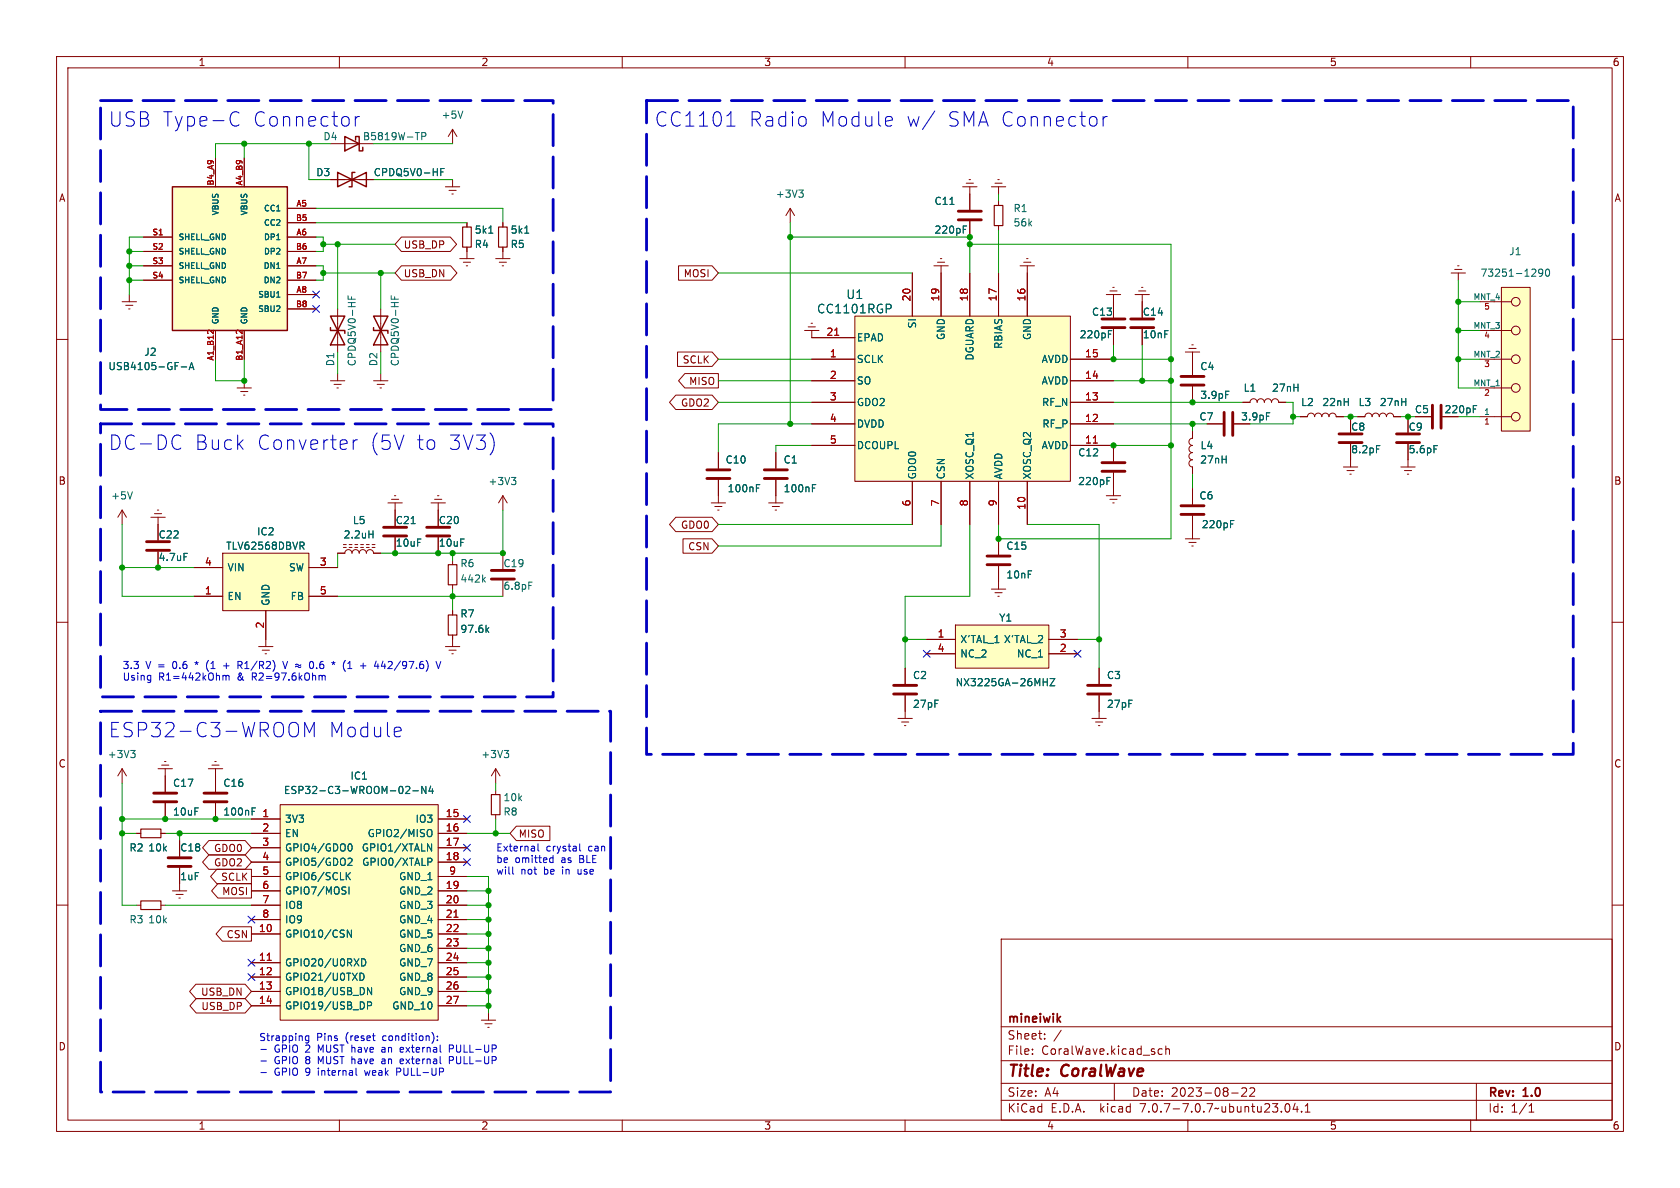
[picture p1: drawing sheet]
<svg xmlns="http://www.w3.org/2000/svg" width="297mm" height="210mm" viewBox="0 0 297 210" stroke-linecap="round" stroke-linejoin="round" font-family="sans-serif">
<g fill="none" stroke="#840000" stroke-width=".18">
<path d="M10 10h277v190h-277zM12 12h273v186h-273zM60 10v2M110 10v2M160 10v2M210 10v2M260 10v2M38.1 27.9v5.1M43.2 27.9v5.1M50.8 36.8h5.1M50.8 39.4h5.1M58.4 25.4h7.6"/>
<path d="M58.4 31.8h7.6M82.5 39.4v.7M139.7 36.8l-.8 1.3M139.7 36.8v2.6M139.7 36.8l.8 1.3M170.2 33h2.5M170.8 32.4h1.3M171.3 31.8h.3M171.4 33v4.1M171.4 39.1v2.8M175.3 33h2.5M175.9 32.4h1.3"/>
<path d="M176.4 31.8h.3M176.5 33v1.3M10 60h2M25.4 41.9h5.1M25.4 47h5.1M25.4 44.5h5.1M25.4 49.5h5.1M38.1 58.4v5.1M43.2 58.4v5.1M50.8 41.9h5.1M50.8 47h5.1M50.8 52.1h5.1"/>
<path d="M50.8 44.5h5.1M50.8 49.5h5.1M50.8 54.6h5.1M81.3 45.7h2.5M81.9 46.4h1.3M82.4 47h.3M82.5 43.7v2M142.2 58.4h2.6M142.9 57.8h1.2M143.4 57.2h.2M143.5 58.4v1.3M165.1 47h2.5"/>
<path d="M165.7 46.4h1.3M166.2 45.7h.3M166.4 47v1.3M180.3 47h2.6M181 46.4h1.2M181.5 45.7h.2M181.6 47v1.3M195.6 52.1h2.5M196.2 51.4h1.3M196.7 50.8h.3M196.8 52.1v4M196.8 58.2v2.8"/>
<path d="M285 60h2M41.9 68.6h2.5M42.5 69.2h1.3M43.1 69.9h.2M43.2 67.3v1.3M58.4 67.3h2.6M59.1 67.9h1.2M59.6 68.6h.2M59.7 66v1.3M209.5 62.2h2.6M210.2 61.6h1.3M210.7 61h.2"/>
<path d="M210.8 62.2v1.3M21.6 90.2v2.5M21.6 90.2l-.8 1.2M21.6 90.2l.8 1.2M26.7 91.4h2.5M27.3 90.8h1.3M27.8 90.2h.3M27.9 91.4v4.1M27.9 97.5v2.8M68.6 88.9h2.5M69.2 88.3h1.3M69.7 87.6h.3"/>
<path d="M69.8 88.9v1.3M76.2 88.9h2.5M76.8 88.3h1.3M77.3 87.6h.3M77.5 88.9v1.3M125.7 88.9h2.6M126.4 89.5h1.2M126.9 90.2h.2M127 80v2.8M127 84.8v4.1M135.9 88.9h2.5M136.5 89.5h1.3"/>
<path d="M137 90.2h.3M137.2 80v2.8M137.2 84.8v4.1M10 110h2M45.7 114.3h2.6M46.4 114.9h1.2M46.9 115.6h.2M47 113v1.3M285 110h2M21.6 135.9l-.8 1.3M21.6 135.9v2.5M21.6 135.9l.8 1.3"/>
<path d="M27.9 135.9h2.6M28.6 135.3h1.2M29.1 134.6h.2M29.2 135.9v4.1M36.8 135.9h2.6M37.5 135.3h1.2M38 134.6h.2M38.1 135.9v4.1M87.6 139.7v.8M10 160h2M24.1 147.3h.8M28.4 147.3h.8"/>
<path d="M29.2 142v2.8M30.5 157.5h2.5M31.1 158.1h1.3M31.6 158.8h.3M31.7 148.6v2.8M31.7 153.4v4.1M38.1 142v2.8M44.4 157.5h5.1M44.4 147.3h5.1M44.4 144.8h5.1M44.4 154.9h5.1M44.4 149.9h5.1"/>
<path d="M44.4 152.4h5.1M49.5 142.2h28v38.1h-28zM77.5 157.5h5M77.5 147.3h5M77.5 144.8h5M77.5 154.9h5M77.5 149.9h5M77.5 152.4h5M87.6 144v.8M285 160h2M24.1 160h.8M28.4 160h.8"/>
<path d="M44.4 160h5.1M44.4 162.6h5.1M44.4 165.1h5.1M44.4 170.2h5.1M44.4 172.7h5.1M44.4 175.3h5.1M44.4 177.8h5.1M77.5 160h5M77.5 162.6h5M77.5 165.1h5M77.5 167.6h5M77.5 170.2h5"/>
<path d="M77.5 172.7h5M77.5 175.3h5M77.5 177.8h5M86.4 179.1v1.2M177 166h108v32h-108zM60 198v2M85.1 180.3h2.5M85.7 181h1.3M86.2 181.6h.3M110 198v2M160 198v2M177 194.5h108"/>
<path d="M177 191.5h108M177 187.5h108M177 181.5h108M182.5 186.3v.1M182.5 185.5v.1M184.7 183.6v.1M184.7 182.8v.1M187.6 182.1l-1.3 2M197 191.5v3M204.8 186.3l.2 .1 .5-.1M205.5 185.5l-.5-.1-.2 .1M206.1 185.5l.2-.1 .4 .1v.9"/>
<path d="M206.1 184.9v1.5M210 198v2M217.7 193.2h1.2M219.5 192.4l.6-.1 .2 .1 .1 .3-.9 1.1h.9M221 192.4l.5-.1 .2 .1 .1 .3-.9 1.1h.9M227.3 195.2l.2-.1a.81 .81 0 0 1 .6 .6 .81 .81 0 0 1-.3 .8l-.1 .1a.81 .81 0 0 1-.4-1.4zM229 195l-.4 1.1h.9M229.3 195.6v1M230.1 196.5v.1M230.7 196.6h.9M230.7 195.5l.5-.4v1.5M260 198v2"/>
<path d="M261 191.5v6.5M270.3 196.6h.9M270.3 195.5l.4-.4v1.5"/>
</g>
<g fill="none" stroke="#840000" stroke-width=".51">
<path d="M169.4 38.9h4.1M169.4 37.3h4.1M194.8 57.9h4.1M194.8 56.4h4.1M25.9 95.8h4.1M25.9 97.3h4.1M125 84.6h4M125 83.1h4M135.1 84.6h4.1M135.1 83.1h4.1M27.2 141.7h4M27.2 140.2h4"/>
<path d="M29.7 153.2h4.1M29.7 151.6h4.1M36.1 141.7h4M36.1 140.2h4"/>
</g>
<g fill="none" stroke="#006464" stroke-width=".18">
<path d="M74.6 24.1l.6-.1 .1-.1-.1-.3-.6-.2v1.3M77.9 30.4h.4M78.5 29.8h-.6v1.3M141.2 33.6h.8l-.4 .5M141.8 34.1l.2 .2v.3l-.2 .3M167.9 36.1h.8M170.3 39.9h.6M48.9 52.5h.6M86.4 41.2h.7M170.3 40.6h.4M196 59.1h.4M196 58.5h.6"/>
<path d="M32 64.9h1M33.4 65.3l.5-1.2 .4 1.2M33.6 65h.6M23.4 86.9l-.4 1.3M32.5 97.8h.6M133.7 86.3h.4M133.7 85.7h.6M143.6 86.3h.4M143.6 85.7h.6M23.1 132.7h.8l-.4 .4M23.6 133.1l.3 .3v.3l-.3 .2M71.9 139l.4 .1 .2 .3-.8 .9h.8"/>
<path d="M73 139.8h1M75.3 139v1.3l-.7-1.3v1.3M76.1 138.9l-.3 1h.8M76.4 139.4v.9M44.6 143.4h.4M44.6 142.8h.6M61.4 154.8l.5 .7M61.7 156.8v1.3M61.7 151.7l.4 .1 .1 .3-.7 .9h.7M61.7 149.2h.1a.68 .68 0 0 1 .5 .6 .68 .68 0 0 1-.5 .6h-.1M61.9 154.2l-.7 .8M75.6 149.2l.7 1.2v-1.2"/>
<path d="M75.6 151.7h.5l.3 .3-.2 .3-.6 .1M75.8 146.6a.43 .43 0 0 1 .6 .5v.4a.43 .43 0 0 1-.6 .4M62.1 164.4v1.3l-.7-1.3v1.3M63.6 172a.64 .64 0 0 1 .8 .7 .64 .64 0 0 1-.8 .6zM63.9 169.5a.64 .64 0 0 1 .8 .6 .64 .64 0 0 1-.8 .7zM65 177.8l.6-.1 .1-.2-.1-.3-.6-.1v1.3M65.7 174.6v1.2l-.7-1.2v1.2"/>
</g>
<g fill="#ffffc2" stroke="#ffffc2" stroke-width=".18">
<path d="M30.5 33h20.3v25.4h-20.3z"/>
<path d="M49.5 142.2h28v38.1h-28z"/>
</g>
<path d="M30.5 33h20.3v25.4h-20.3zM59.7 30.5v2.5l5.1-2.5v2.5zM61 24.1l2.5 1.3-2.5 1.3zM62.7 30.5h-.5v2.5h-.5M62.9 24.8v-.7h.6v2.6h.6v-.7" fill="none" stroke="#840000" stroke-width=".25"/>
<path d="M36.8 58.4h.3M37.7 58.4v.6M41.9 58.4h.3M42.8 58.4v.6M47.2 169.8h.8M80.3 162.1h.7" fill="none" stroke="#a90000" stroke-width=".18"/>
<path d="M81.8 40.1h1.5v3.6h-1.5zM24.9 159.3h3.5v1.5h-3.5zM24.9 146.6h3.5v1.5h-3.5zM86.9 140.5h1.5v3.5h-1.5z" fill="none" stroke="#840000" stroke-width=".2"/>
<path d="M39.4 97.8h15.2v10.2h-15.2z" fill="#ffffc2"/>
<g fill="none" stroke="#840000" stroke-width=".18">
<path d="M78.7 33h2.6M79.4 33.7h1.2M79.9 34.3h.2M80 22.9v2.5M80 31.8v1.2M80 22.9l-.8 1.2M80 22.9l.8 1.2M88.9 39.4v.7M176.5 35.6v.7M176.5 39.9v.7M21.6 53.3h2.5M22.2 54h1.3"/>
<path d="M22.7 54.6h.3M22.9 52.1v1.2M59.7 54.6v7.6M67.3 54.6v7.6M87.6 45.7h2.6M88.3 46.4h1.2M88.8 47h.2M88.9 43.7v2M143.5 59.7h7.6M151.1 55.9h38.1v29.2h-38.1zM161.3 48.3v7.6M166.4 48.3v7.6"/>
<path d="M171.4 48.3v7.6M176.5 48.3v7.6M181.6 48.3v7.6M200.7 52.1h2.5M201.3 51.4h1.3M201.8 50.8h.3M201.9 52.1v4M201.9 58.2v2.8M256.5 48.3h2.6M257.2 47.6h1.2M257.7 47h.2M257.8 48.3v1.2"/>
<path d="M261.6 53.3h5.6M261.6 58.4h5.6M265.4 50.8h5.1v25.4h-5.1zM66 67.3h2.6M66.7 67.9h1.2M67.2 68.6h.2M67.3 66v1.3M143.5 67.3h7.6M143.5 71.1h7.6M143.5 74.9h7.6M143.5 63.5h7.6M143.5 78.7h7.6"/>
<path d="M189.2 67.3h7.6M189.2 71.1h7.6M189.2 74.9h7.6M189.2 78.7h7.6v2.8M189.2 63.5h7.6M210.8 76.2v1.3a.64 .64 0 0 0-.6 .6 .64 .64 0 0 0 .6 .6 .64 .64 0 0 0-.6 .7 .64 .64 0 0 0 .6 .6 .64 .64 0 0 0-.6 .6 .64 .64 0 0 0 .6 .7 .64 .64 0 0 0-.6 .6 .64 .64 0 0 0 .6 .7v1.2M210.8 63.5v2.8M210.8 68.3v2.8M213.4 74.9h2.8M218.2 74.9h2.8M219.7 71.1h1.3a.64 .64 0 0 1 .6-.6 .64 .64 0 0 1 .6 .6 .64 .64 0 0 1 .7-.6 .64 .64 0 0 1 .6 .6 .64 .64 0 0 1 .7-.6 .64 .64 0 0 1 .6 .6 .64 .64 0 0 1 .6-.6 .64 .64 0 0 1 .7 .6h1.2M229.9 73.7h1.2a.64 .64 0 0 1 .7-.7 .64 .64 0 0 1 .6 .7 .64 .64 0 0 1 .6-.7 .64 .64 0 0 1 .7 .7 .64 .64 0 0 1 .6-.7 .64 .64 0 0 1 .6 .7 .64 .64 0 0 1 .7-.7 .64 .64 0 0 1 .6 .7h1.3"/>
<path d="M238.8 73.7v2.8M240 73.7h1.3a.64 .64 0 0 1 .6-.7 .64 .64 0 0 1 .7 .7 .64 .64 0 0 1 .6-.7 .64 .64 0 0 1 .6 .7 .64 .64 0 0 1 .7-.7 .64 .64 0 0 1 .6 .7 .64 .64 0 0 1 .6-.7 .64 .64 0 0 1 .7 .7h1.2M248.9 73.7v2.8M250.2 73.7h2.8M261.6 73.7h5.6M261.6 68.6h5.6M261.6 63.5h5.6M39.4 97.8h15.2v10.2h-15.2zM59.7 97.8h1.3a.64 .64 0 0 1 .6-.6 .64 .64 0 0 1 .6 .6 .64 .64 0 0 1 .7-.6 .64 .64 0 0 1 .6 .6 .64 .64 0 0 1 .6-.6 .64 .64 0 0 1 .7 .6 .64 .64 0 0 1 .6-.6 .64 .64 0 0 1 .6 .6h1.3M60.7 96.8h.5M60.7 96.3h.5M61.7 96.8h.5"/>
<path d="M61.7 96.3h.5M62.7 96.8h.5M62.7 96.3h.5M63.8 96.8h.5M63.8 96.3h.5M64.8 96.8h.5M64.8 96.3h.5M65.8 96.8h.5M65.8 96.3h.5M69.8 90.2v2.8M69.8 95v2.8M77.5 90.2v2.8"/>
<path d="M77.5 95v2.8M80 99.1v.7M88.9 87.6l-.8 1.3M88.9 87.6v2.6M88.9 97.8v2.8M88.9 87.6l.8 1.3M161.3 85.1v7.6M166.4 85.1v7.6M171.4 85.1v7.6M176.5 85.1v7.6M176.5 95.3v2.7M181.6 85.1v7.6"/>
<path d="M195.6 87.6h2.5M196.2 88.3h1.3M196.7 88.9h.3M196.8 83.6v4M209.5 95.3h2.6M210.2 95.9h1.3M210.7 96.5h.2M210.8 86.4v2.8M210.8 91.2v4.1M237.5 82.6h2.5M238.1 83.2h1.3M238.6 83.8h.3"/>
<path d="M238.8 81.3v1.3M247.6 82.6h2.6M248.3 83.2h1.3M248.8 83.8h.2M248.9 81.3v1.3M34.3 105.4h5.1M34.3 100.3h5.1M47 108v5M54.6 105.4h5.1M54.6 100.3h5.1M78.7 114.3h2.6M79.4 114.9h1.2"/>
<path d="M79.9 115.6h.2M80 103.4v.7M80 108v.7M80 112.3v2M160 118.1v2.8M175.3 104.1h2.5M175.9 104.8h1.3M176.4 105.4h.3M176.5 100.1v4M194.3 118.1v2.8M87.6 135.9l-.7 1.3M87.6 135.9v2.5"/>
<path d="M87.6 135.9l.8 1.3M158.7 127h2.6M159.4 127.6h1.3M159.9 128.3h.2M160 122.9v4.1M193 127h2.6M193.7 127.6h1.2M194.2 128.3h.2M194.3 122.9v4.1"/>
<circle cx="268" cy="53.3" r=".76"/>
<circle cx="268" cy="58.4" r=".76"/>
<circle cx="268" cy="73.7" r=".76"/>
<circle cx="268" cy="63.5" r=".76"/>
<circle cx="268" cy="68.6" r=".76"/>
</g>
<g fill="none" stroke="#006464" stroke-width=".18">
<path d="M81.8 19.6l-.4 1.3M61.5 52.3v.6h1.3M62.1 52.5v.4M69.2 52.3v.6h1.2M69.8 52.5v.4M92.8 41.2h.7M157.3 53.8l.3 .3-.1 .3-.2 .2M272.7 48.1l-.2 .3-.4-.1-.1-.2 .1-.5h.4l.2 .1a.84 .84 0 0 1-.3 1.1h-.3M273.3 47.7l.2-.1a.68 .68 0 0 1 .5 .6 .68 .68 0 0 1-.5 .6l-.2-.1-.1-.3zM216.7 69.2h.6M223.9 73h.6M243.3 78.8h.7"/>
<path d="M253.5 78.8h.6M260.5 72.3h.4M260.5 71.7h.6M53 95.8h.5l.3 .3-.2 .3-.6 .1M53.3 96.5l.5 .6M65.2 94.4h.7M65.9 93.8v1.3M72.7 92.6h.7M90.4 84.4h.8l-.4 .5M91 84.9l.2 .2v.3l-.2 .3M195.7 84.4h.6M195.7 85h.4"/>
<path d="M217.5 92.6h.5M217.5 92h.6M85.4 102.4l.4 .5M85.8 102.1l-.5 .4M86 111.3l.4 .5M86.4 110.9l-.5 .5M93.5 102.9h.6M89.1 132.7h.8l-.4 .4M89.7 133.1l.2 .3v.3l-.2 .2"/>
</g>
<g fill="none" stroke="#840000" stroke-width=".51">
<path d="M199.9 57.9h4.1M199.9 56.4h4.1M208.8 68.1h4.1M208.8 66.5h4.1M216.4 72.9v4.1M217.9 72.9v4.1M236.7 76.7h4.1M236.7 78.2h4.1M246.9 76.7h4.1M246.9 78.2h4.1M253.2 71.6v4.1M254.8 71.6v4.1"/>
<path d="M67.8 94.7h4.1M67.8 93.2h4.1M75.4 94.7h4.1M75.4 93.2h4.1M174.5 99.8h4.1M174.5 98.3h4.1M194.8 83.3h4.1M194.8 81.8h4.1M208.8 89.4h4.1M208.8 90.9h4.1M86.9 100.8h4M86.9 102.4h4"/>
<path d="M158 122.7h4.1M158 121.2h4.1M192.3 122.7h4M192.3 121.2h4"/>
</g>
<path d="M175.8 36.3h1.5v3.6h-1.5zM88.1 40.1h1.6v3.6h-1.6zM79.2 99.8h1.6v3.6h-1.6zM79.2 108.7h1.6v3.6h-1.6z" fill="none" stroke="#840000" stroke-width=".2"/>
<path d="M58.4 57.9v.5h2.6v.5M58.4 55.9h2.6l-2.6 5.1h2.6zM66 57.9v.5h2.6v.5M66 55.9h2.6l-2.6 5.1h2.6z" fill="none" stroke="#840000" stroke-width=".25"/>
<g fill="#ffffc2" stroke="#ffffc2" stroke-width=".18">
<path d="M265.4 50.8h5.1v25.4h-5.1z"/>
<path d="M151.1 55.9h38.1v29.2h-38.1z"/>
</g>
<path d="M147.6 59.3h.7M193.3 78.3h.7" fill="none" stroke="#a90000" stroke-width=".18"/>
<path d="M168.9 110.5h16.5v7.6h-16.5z" fill="#ffffc2"/>
<g fill="none" stroke="#840000" stroke-width=".18">
<path d="M38.1 27.9v5.1M43.2 27.9v5.1M50.8 36.8h5.1M50.8 39.4h5.1M58.4 31.8h2.6M63.5 31.8h2.5M82.5 39.4v.7M88.9 39.4v.7M171.4 34.3v2.8M171.4 39.1v2.8M25.4 41.9h5.1M25.4 47h5.1"/>
<path d="M25.4 44.5h5.1M25.4 49.5h5.1M38.1 58.4v5.1M43.2 58.4v5.1M50.8 41.9h5.1M50.8 47h5.1M50.8 52.1h5.1M50.8 44.5h5.1M50.8 49.5h5.1M50.8 54.6h5.1M71 41.9h8.6l1.1 1.3-1.1 1.3h-8.6l-1.2-1.3zM71 47h8.7l1.1 1.3-1.1 1.2h-8.7l-1.2-1.2z"/>
<path d="M82.5 43.7v.8M88.9 43.7v.8M120 47h5.9l1.1 1.3-1.1 1.2h-5.9zM143.5 59.7h7.6M161.3 48.3v7.6M166.4 48.3v7.6M171.4 48.3v7.6M176.5 48.3v7.6M181.6 48.3v7.6M196.8 53.3v2.8M196.8 58.2v2.8M201.9 53.3v2.8"/>
<path d="M201.9 58.2v2.8M119.5 69.8h6.4l1.1 1.3-1.1 1.3h-6.4l-1.1-1.3zM119.8 62.2h6.1l1.1 1.3-1.1 1.3h-6.1zM121.1 66h5.9v2.6h-5.9l-1.1-1.3zM143.5 63.5h7.6M143.5 78.7h7.6M143.5 74.9h7.6M143.5 71.1h7.6M143.5 67.3h7.6M189.2 78.7h7.6v2.8M189.2 63.5h7.6M189.2 74.9h7.6"/>
<path d="M189.2 71.1h7.6M189.2 67.3h7.6M210.8 63.5v2.8M210.8 68.3v2.8M210.8 76.2v1.3M213.4 74.9h2.8M218.2 74.9h2.8M219.7 71.1h1.3M226.1 71.1h1.2M229.9 73.7h1.2M236.2 73.7h1.3M238.8 73.7v2.8"/>
<path d="M240 73.7h1.3M246.4 73.7h1.2M248.9 73.7v2.8M250.2 73.7h2.8M27.9 92.7v2.8M27.9 97.5v2.8M59.7 97.8h1.3M66 97.8h1.3M69.8 90.2v2.8M69.8 95v2.8M77.5 90.2v2.8M77.5 95v2.8"/>
<path d="M119.5 91.4h6.4l1.1 1.3-1.1 1.3h-6.4l-1.1-1.3zM120.7 95.2h5.2l1.1 1.3-1.1 1.3h-5.2zM127 80v2.8M127 84.8v2.8M137.2 80v2.8M137.2 84.8v2.8M161.3 85.1v7.6M166.4 85.1v7.6M171.4 85.1v7.6M176.5 85.1v7.6M176.5 95.3v2.7M181.6 85.1v7.6"/>
<path d="M196.8 83.6v2.8M210.8 82.6v1.2M210.8 86.4v2.8M210.8 91.2v2.8M34.3 105.4h5.1M34.3 100.3h5.1M47 108v5M54.6 105.4h5.1M54.6 100.3h5.1M80 108v.7M80 112.3v.7M160 118.1v2.8"/>
<path d="M163.8 113h5.1M163.8 115.6h5.1M168.9 110.5h16.5v7.6h-16.5zM176.5 100.1v2.8M185.4 113h5.1M185.4 115.6h5.1M194.3 118.1v2.8M29.2 137.2v2.8M38.1 137.2v2.8M160 122.9v2.8M194.3 122.9v2.8M24.1 147.3h.8"/>
<path d="M28.4 147.3h.8M29.2 142v2.8M31.7 148.6v2.8M31.7 153.4v2.8M36.9 148.6h6.4l1.1 1.3-1.1 1.2h-6.4l-1.1-1.2zM36.9 151.1h6.4l1.1 1.3-1.1 1.3h-6.4l-1.1-1.3zM38.1 142v2.8M38.3 153.7h6.1v2.5h-6.1l-1.1-1.3zM38.5 156.2h5.9v2.6h-5.9l-1.1-1.3zM44.4 147.3h5.1M44.4 144.8h5.1M44.4 157.5h5.1"/>
<path d="M44.4 154.9h5.1M44.4 149.9h5.1M44.4 152.4h5.1M77.5 147.3h5M77.5 144.8h5M77.5 157.5h5M77.5 154.9h5M77.5 149.9h5M77.5 152.4h5M91.3 146h5.9v2.6h-5.9l-1.1-1.3zM34.6 174h8.7l1.1 1.3-1.1 1.2h-8.7l-1.1-1.2zM34.7 176.5h8.6l1.1 1.3-1.1 1.3h-8.6l-1.1-1.3z"/>
<path d="M39.3 163.8h5.1v2.6h-5.1l-1.1-1.3zM44.4 160h5.1M44.4 162.6h5.1M44.4 165.1h5.1M44.4 170.2h5.1M44.4 172.7h5.1M44.4 175.3h5.1M44.4 177.8h5.1M77.5 160h5M77.5 162.6h5M77.5 165.1h5M77.5 167.6h5"/>
<path d="M77.5 170.2h5M77.5 172.7h5M77.5 175.3h5M77.5 177.8h5"/>
</g>
<g fill="none" stroke="#006464" stroke-width=".18">
<path d="M77.9 30.4h.4M78.5 29.8h-.6v1.3M167.9 36.1h.8M170.3 39.9h.6M48.9 52.5h.6M86.4 41.2h.7M92.8 41.2h.7M157.3 53.8l.3 .3-.1 .3-.2 .2M170.3 40.6h.4M196 59.1h.4M196 58.5h.6M32 64.9h1"/>
<path d="M33.4 65.3l.5-1.2 .4 1.2M33.6 65h.6M216.7 69.2h.6M223.9 73h.6M243.3 78.8h.7M253.5 78.8h.6M260.5 72.3h.4M260.5 71.7h.6M32.5 97.8h.6M53 95.8h.5l.3 .3-.2 .3-.6 .1M53.3 96.5l.5 .6M65.2 94.4h.7"/>
<path d="M65.9 93.8v1.3M72.7 92.6h.7M133.7 86.3h.4M133.7 85.7h.6M143.6 86.3h.4M143.6 85.7h.6M195.7 85h.4M195.7 84.4h.6M217.5 92.6h.5M217.5 92h.6M86 111.3l.4 .5M86.4 110.9l-.5 .5"/>
<path d="M185.1 120v1.2M185.6 120h.9l-.9 1.2h.9M71.9 139l.4 .1 .2 .3-.8 .9h.8M73 139.8h1M75.3 139v1.3l-.7-1.3v1.3M76.1 138.9l-.3 1h.8M76.4 139.4v.9M184.4 120.6h.7M44.6 143.4h.4M44.6 142.8h.6M61.4 154.8l.5 .7M61.7 156.8v1.3"/>
<path d="M61.7 151.7l.4 .1 .1 .3-.7 .9h.7M61.7 149.2h.1a.68 .68 0 0 1 .5 .6 .68 .68 0 0 1-.5 .6h-.1M61.9 154.2l-.7 .8M75.6 149.2l.7 1.2v-1.2M75.6 151.7h.5l.3 .3-.2 .3-.6 .1M75.8 146.6a.43 .43 0 0 1 .6 .5v.4a.43 .43 0 0 1-.6 .4M62.1 164.4v1.3l-.7-1.3v1.3M63.6 172a.64 .64 0 0 1 .8 .7 .64 .64 0 0 1-.8 .6zM63.9 169.5a.64 .64 0 0 1 .8 .6 .64 .64 0 0 1-.8 .7zM65 177.8l.6-.1 .1-.2-.1-.3-.6-.1v1.3M65.7 174.6v1.2l-.7-1.2v1.2"/>
</g>
<g fill="none" stroke="#0000c2" stroke-width=".18">
<path d="M41.2 19.9a.89 .89 0 0 1 1.1 .1M165.3 19.6l-2.2 3.3M42.3 22a.89 .89 0 0 1-1.1 .2M62.8 20.6v1.7M63.5 20.6a.65 .65 0 0 0-.7 .5M128.5 22.3h1.4M129 20.1l.2-.3v2.5M157.4 20.6l.2 .1 .2 .5-1.2 .2M157.6 22.2l-.2 .1M195 20.6v1.7M195.7 20.6a.65 .65 0 0 0-.7 .5M31.5 76.9l.5 .2"/>
<path d="M32 79.2l-.5 .2M62.5 77.7v1.7M63.2 77.7a.65 .65 0 0 0-.7 .5M26.5 119.4l.1 .1M26.6 119.4v1.1M36.6 117.1l-.1 .5 .1 .7M39.5 119.5l.3-.1 .2 .2M39.5 117.7h1M40 119.6l.1-.2 .3 .1 .1 .7M40 119.6v.6M42.4 117.6l.4 .6M42.7 117l-.6-.1v1.3"/>
<path d="M42.7 117.5l-.6 .1M50 116.9l.4 1.3 .4-1.3M56.8 119.4l.1 .2M56.9 119.6l.2-.2 .3 .1 .1 .7M56.9 119.6v.6M60.8 118.1l.3 .6M61.5 118.2h.7M61.7 117.1l.1-.2v1.3M63.7 117.7h1M64.2 117.2v1M67.7 116.9l-.3 .9h.8M68 117.3v.9"/>
<path d="M77.1 116.9l.4 1.3 .4-1.3M26.6 120.2h-.1M52.2 127.7l.2 .1a1.8 1.8 0 0 1 0 2.3l-.2 .1M53.9 130.2v-2.5l.8 1.8 .9-1.8v2.5M70.6 128.5l.2 .2 .1 .5-1.2 .2M70.8 130.1l-.2 .1M90.6 153.3v1l.2 .2M95.1 149.2v1.1l.2 .1M97.3 151.7h.5M97.3 152.4h.5M97.8 151.2v1.3M102.5 149.2v1.1l.2 .1"/>
<path d="M46.1 185.5h1M46.1 187.6h1M46.1 189.6h1M54.6 183.1l-.1 1.2M54.6 183.2l-.4-.1-.2 .2 .1 .6h.5M62.9 188.8v1.1l.2 .2M65.8 183.1h.5M66.2 184h.1M67.7 185.2h-.2M67.7 185.5l-.2 .2 .2 .3M67.7 187.6l-.2 .1 .2 .3M67.7 187.2l-.2 .1"/>
<path d="M70.1 188.8v1.3M70.1 189.5h.5M71.2 185.2h-.3l-.2 .1 .1 .6 .4 .1M71.2 187.2h-.3l-.2 .2 .1 .6h.4M71.3 185.5l-.6 .1M71.3 187.5l-.6 .1M76.5 182.7l.2 .6-.2 .9M77.3 183.8v.2M77.3 183.2v.1M80 184.8l-.6-.1v1.3M80 186.8h-.6v1.2M80 185.3l-.6 .1"/>
<path d="M80 187.4h-.6"/>
</g>
<path d="M17.8 17.8h80v54.6h-80v-54.6M114.3 17.8h163.8v115.6h-163.8v-115.6M17.8 74.9h80v48.3h-80v-48.3M17.8 125.7h90.1v67.3h-90.1v-67.3" fill="none" stroke="#0000c2" stroke-width=".5" stroke-dasharray="5.5 2"/>
<g fill="none" stroke="#009600" stroke-width=".18">
<path d="M43.2 25.4v2.5M54.6 25.4v6.4h3.8M55.9 39.4h26.6M55.9 36.8h33v2.6M58.4 25.4h-20.3v2.5M66 25.4h14M66 31.8h14M139.7 39.4v35.5M176.5 34.3v1.3M22.9 47h2.5M22.9 49.5h2.5M22.9 44.5h2.5"/>
<path d="M25.4 41.9h-2.5v10.2M55.9 41.9h1.2v2.6h-1.2M55.9 47h1.2v2.5h-1.2M57.1 48.3h12.7M57.1 43.2h12.7M59.7 43.2v11.4M67.3 48.3v6.3M127 48.3h34.3M139.7 41.9h31.7v6.4M171.4 43.2h35.6v52.1h-30.5v-2.6M176.5 40.6v7.7M257.8 49.5v19.1h3.8"/>
<path d="M257.8 58.4h3.8M257.8 53.3h3.8M38.1 63.5v3.8h5.1v-3.8M59.7 62.2v3.8M67.3 62.2v3.8M127 67.3h16.5M127 71.1h16.5M127 63.5h16.5M143.5 74.9h-16.5v5.1M143.5 78.7h-6.3v1.3M196.8 67.3h10.2M196.8 74.9h16.6"/>
<path d="M196.8 71.1h22.9M196.8 61v2.5h10.2M196.8 78.7h10.2M201.9 61v6.3M210.8 74.9v1.3M227.3 71.1h1.3v3.8h-7.6M228.6 73.7h1.3M237.5 73.7h2.5M247.6 73.7h2.6M257.8 73.7h3.8M257.8 63.5h3.8M21.6 92.7v12.7h12.7"/>
<path d="M59.7 97.8v2.5M80 97.8v1.3M88.9 90.2v7.6h-21.6M127 92.7h34.3M166.4 92.7v3.8h-39.4M171.4 92.7v12.7h-11.4v12.7M181.6 92.7h12.7v25.4M210.8 83.8v2.6M21.6 100.3h12.7M59.7 105.4h29.2M80 104.1v3.9M160 113h3.8"/>
<path d="M190.5 113h3.8M21.6 138.4v21.6h2.5M87.6 138.4v1.3M21.6 147.3h2.5M21.6 144.8h22.8M29.2 147.3h15.2M31.7 147.3v1.3M82.5 154.9h3.9v24.2M82.5 147.3h7.7M82.5 157.5h3.9M87.6 144.8v2.5M29.2 160h15.2"/>
<path d="M82.5 160h3.9M82.5 165.1h3.9M82.5 162.6h3.9M82.5 172.7h3.9M82.5 175.3h3.9M82.5 177.8h3.9M82.5 170.2h3.9M82.5 167.6h3.9"/>
</g>
<g fill="none" stroke="#000084" stroke-width=".18">
<path d="M55.3 51.5l1.2 1.2M55.3 54l1.2 1.2M56.5 51.5l-1.2 1.2M56.5 54l-1.2 1.2M163.2 115l1.2 1.2M164.4 115l-1.2 1.2M189.9 115l1.2 1.2M191.1 115l-1.2 1.2M81.9 151.8l1.3 1.2M81.9 144.2l1.3 1.2M81.9 149.3l1.3 1.2M83.2 151.8l-1.3 1.2"/>
<path d="M83.2 144.2l-1.3 1.2M83.2 149.3l-1.3 1.2M43.8 169.6l1.3 1.2M43.8 162l1.3 1.2M43.8 172.1l1.3 1.2M45.1 169.6l-1.3 1.2M45.1 162l-1.3 1.2M45.1 172.1l-1.3 1.2"/>
</g>
<path d="M36.8 58.4h.3M37.7 58.4v.6M41.9 58.4h.3M42.8 58.4v.6M147.6 59.3h.7M193.3 78.3h.7M47.2 169.8h.8M80.3 162.1h.7" fill="none" stroke="#a90000" stroke-width=".18"/>
<g fill="#009600" stroke="#009600" stroke-width=".18">
<circle cx="86.4" cy="157.5" r=".46"/>
<circle cx="86.4" cy="160" r=".46"/>
<circle cx="87.6" cy="147.3" r=".46"/>
<circle cx="88.9" cy="97.8" r=".46"/>
<circle cx="22.9" cy="49.5" r=".46"/>
<circle cx="22.9" cy="47" r=".46"/>
<circle cx="43.2" cy="67.3" r=".46"/>
<circle cx="22.9" cy="44.5" r=".46"/>
<circle cx="31.7" cy="147.3" r=".46"/>
<circle cx="86.4" cy="162.6" r=".46"/>
<circle cx="86.4" cy="165.1" r=".46"/>
<circle cx="43.2" cy="25.4" r=".46"/>
<circle cx="54.6" cy="25.4" r=".46"/>
<circle cx="57.1" cy="43.2" r=".46"/>
<circle cx="57.1" cy="48.3" r=".46"/>
<circle cx="86.4" cy="177.8" r=".46"/>
<circle cx="86.4" cy="175.3" r=".46"/>
<circle cx="86.4" cy="167.6" r=".46"/>
<circle cx="86.4" cy="172.7" r=".46"/>
<circle cx="86.4" cy="170.2" r=".46"/>
<circle cx="21.6" cy="147.3" r=".46"/>
<circle cx="21.6" cy="144.8" r=".46"/>
<circle cx="77.5" cy="97.8" r=".46"/>
<circle cx="80" cy="105.4" r=".46"/>
<circle cx="80" cy="97.8" r=".46"/>
<circle cx="21.6" cy="100.3" r=".46"/>
<circle cx="69.8" cy="97.8" r=".46"/>
<circle cx="27.9" cy="100.3" r=".46"/>
<circle cx="29.2" cy="144.8" r=".46"/>
<circle cx="38.1" cy="144.8" r=".46"/>
<circle cx="59.7" cy="43.2" r=".46"/>
<circle cx="67.3" cy="48.3" r=".46"/>
<circle cx="196.8" cy="78.7" r=".46"/>
<circle cx="207" cy="78.7" r=".46"/>
<circle cx="196.8" cy="63.5" r=".46"/>
<circle cx="207" cy="63.5" r=".46"/>
<circle cx="160" cy="113" r=".46"/>
<circle cx="194.3" cy="113" r=".46"/>
<circle cx="176.5" cy="95.3" r=".46"/>
<circle cx="210.8" cy="71.1" r=".46"/>
<circle cx="201.9" cy="67.3" r=".46"/>
<circle cx="210.8" cy="74.9" r=".46"/>
<circle cx="207" cy="67.3" r=".46"/>
<circle cx="257.8" cy="63.5" r=".46"/>
<circle cx="257.8" cy="58.4" r=".46"/>
<circle cx="248.9" cy="73.7" r=".46"/>
<circle cx="257.8" cy="53.3" r=".46"/>
<circle cx="228.6" cy="73.7" r=".46"/>
<circle cx="238.8" cy="73.7" r=".46"/>
<circle cx="139.7" cy="74.9" r=".46"/>
<circle cx="139.7" cy="41.9" r=".46"/>
<circle cx="171.4" cy="41.9" r=".46"/>
<circle cx="171.4" cy="43.2" r=".46"/>
</g>
<g font-size="3.5" fill="#0000c2">
<text x="19" y="22.6">USB Type-C</text>
<text x="44.5" y="22.6">Connector</text>
<text x="115.6" y="22.6">CC1101</text>
<text x="132.2" y="22.6">Radio</text>
<text x="144.7" y="22.6">Module</text>
<text x="159.9" y="22.6">w/</text>
<text x="167.1" y="22.6">SMA Connector</text>
<text x="19" y="79.8">DC-DC</text>
<text x="34.2" y="79.8">Buck</text>
<text x="45.2" y="79.8">Converter</text>
<text x="65.1" y="79.8">(5V</text>
<text x="73.3" y="79.8">to</text>
<text x="78.9" y="79.8">3V3)</text>
<text x="19" y="130.6">ESP32-C3-WROOM</text>
<text x="57.9" y="130.6">Module</text>
</g>
<g font-size="2.8" fill="#840000">
<text x="178" y="190.9">Title:</text>
<text x="187.7" y="190.9">CoralWave</text>
</g>
<g font-size="2.1" fill="#006464">
<text x="149.5" y="53.1">U1</text>
<text x="144.3" y="55.6">CC1101RGP</text>
</g>
<g font-size="2.1" fill="#840000">
<text x="178" y="184">Sheet:</text>
<text x="178" y="181.2">mineiwik</text>
<text x="178" y="186.7">File:</text>
<text x="184.1" y="186.7">CoralWave.kicad_sch</text>
<text x="178" y="196.9">KiCad</text>
<text x="178" y="194.1">Size:</text>
<text x="184.7" y="194.1">A4</text>
<text x="185.7" y="196.9">E.D.A.</text>
<text x="194.6" y="196.9">kicad</text>
<text x="200" y="194.1">Date:</text>
<text x="201.8" y="196.9">7.0.7-7.0.7~ubuntu23.04.1</text>
<text x="207" y="194.1">2023-08-22</text>
<text x="263" y="194.3">Rev:</text>
<text x="263" y="196.9">Id:</text>
<text x="267.1" y="196.9">1/1</text>
<text x="269.4" y="194.3">1.0</text>
</g>
<g font-size="1.8" fill="#840000">
<text x="35" y="11.9">1</text>
<text x="85" y="11.9">2</text>
<text x="135" y="11.9">3</text>
<text x="185" y="11.9">4</text>
<text x="235" y="11.9">5</text>
<text x="285" y="11.9">6</text>
<text x="10.3" y="35.9">A</text>
<text x="285.3" y="35.9">A</text>
<text x="71.3" y="44.1">USB_DP</text>
<text x="71.3" y="49.2">USB_DN</text>
<text x="120.8" y="49.2">MOSI</text>
<text x="120.6" y="64.5">SCLK</text>
<text x="121.7" y="68.3">MISO</text>
<text x="120.3" y="72.1">GDO2</text>
<text x="255.3" y="73.3">220pF</text>
<text x="238.8" y="80.3">8.2pF</text>
<text x="248.9" y="80.3">5.6pF</text>
<text x="10.3" y="85.9">B</text>
<text x="285.3" y="85.9">B</text>
<text x="120.3" y="93.7">GDO0</text>
<text x="121.6" y="97.5">CSN</text>
<text x="10.3" y="135.9">C</text>
<text x="285.3" y="135.9">C</text>
<text x="91.6" y="148.3">MISO</text>
<text x="37.7" y="150.8">GDO0</text>
<text x="37.7" y="153.4">GDO2</text>
<text x="39" y="155.9">SCLK</text>
<text x="39.2" y="158.4">MOSI</text>
<text x="40" y="166.1">CSN</text>
<text x="35.4" y="176.2">USB_DN</text>
<text x="35.5" y="178.8">USB_DP</text>
<text x="10.3" y="185.9">D</text>
<text x="285.3" y="185.9">D</text>
<text x="35" y="199.9">1</text>
<text x="85" y="199.9">2</text>
<text x="135" y="199.9">3</text>
<text x="185" y="199.9">4</text>
<text x="235" y="199.9">5</text>
<text x="285" y="199.9">6</text>
</g>
<g font-size="1.8" fill="#006464">
<text x="78" y="21.2">+5V</text>
<text x="57.1" y="25">D4</text>
<text x="64.1" y="25">B5819W-TP</text>
<text x="55.8" y="31.3">D3</text>
<text x="66" y="31.3">CPDQ5V0-HF</text>
<text x="137.1" y="35.2">+3V3</text>
<text x="83.8" y="41.5">5k1</text>
<text x="90.2" y="41.5">5k1</text>
<text x="165.1" y="41.5">220pF</text>
<text x="165.1" y="36.4">C11</text>
<text x="179.1" y="37.7">R1</text>
<text x="179.1" y="40.2">56k</text>
<text x="83.8" y="44">R4</text>
<text x="90.2" y="44">R5</text>
<text x="266.7" y="45.3">J1</text>
<text x="261.6" y="49.1">73251-1290</text>
<text x="162.2" y="58.2" transform="rotate(-90 162.2 58.2)">SI</text>
<text x="192.9" y="56">C13</text>
<text x="201.9" y="56">C14</text>
<text x="19.1" y="65.6">USB4105-GF-A</text>
<text x="25.4" y="63.1">J2</text>
<text x="59.3" y="64.8" transform="rotate(-90 59.3 64.8)">D1</text>
<text x="63.1" y="64.8" transform="rotate(-90 63.1 64.8)">CPDQ5V0-HF</text>
<text x="66.9" y="64.8" transform="rotate(-90 66.9 64.8)">D2</text>
<text x="70.7" y="64.8" transform="rotate(-90 70.7 64.8)">CPDQ5V0-HF</text>
<text x="151.4" y="64.4">SCLK</text>
<text x="151.4" y="60.6">EPAD</text>
<text x="167.2" y="60.2" transform="rotate(-90 167.2 60.2)">GND</text>
<text x="172.3" y="63.8" transform="rotate(-90 172.3 63.8)">DGUARD</text>
<text x="177.4" y="61.8" transform="rotate(-90 177.4 61.8)">RBIAS</text>
<text x="182.5" y="60.2" transform="rotate(-90 182.5 60.2)">GND</text>
<text x="184.1" y="64.4">AVDD</text>
<text x="190.8" y="60">220pF</text>
<text x="201.9" y="60">10nF</text>
<text x="212.1" y="65.6">C4</text>
<text x="151.4" y="68.2">SO</text>
<text x="151.4" y="72">GDO2</text>
<text x="184.1" y="68.2">AVDD</text>
<text x="184.1" y="72">RF_N</text>
<text x="212.1" y="70.7">3.9pF</text>
<text x="219.8" y="69.4">L1</text>
<text x="224.8" y="69.4">27nH</text>
<text x="229.9" y="72">L2</text>
<text x="233.7" y="72">22nH</text>
<text x="240.1" y="72">L3</text>
<text x="243.8" y="72">27nH</text>
<text x="151.4" y="75.8">DVDD</text>
<text x="184.2" y="75.8">RF_P</text>
<text x="211.9" y="74.5">C7</text>
<text x="219.3" y="74.5">3.9pF</text>
<text x="238.8" y="76.3">C8</text>
<text x="248.9" y="76.3">C9</text>
<text x="250" y="73.3">C5</text>
<text x="128.2" y="82.1">C10</text>
<text x="138.4" y="82.1">C1</text>
<text x="151.4" y="79.6">DCOUPL</text>
<text x="184.1" y="79.6">AVDD</text>
<text x="190.5" y="80.9">C12</text>
<text x="212.1" y="82.1">27nH</text>
<text x="212.1" y="79.6">L4</text>
<text x="19.6" y="88.5">+5V</text>
<text x="86.3" y="86">+3V3</text>
<text x="128.5" y="87.2">100nF</text>
<text x="138.4" y="87.2">100nF</text>
<text x="162.2" y="84.8" transform="rotate(-90 162.2 84.8)">GDO0</text>
<text x="167.2" y="84.8" transform="rotate(-90 167.2 84.8)">CSN</text>
<text x="172.3" y="84.8" transform="rotate(-90 172.3 84.8)">XOSC_Q1</text>
<text x="177.4" y="84.8" transform="rotate(-90 177.4 84.8)">AVDD</text>
<text x="182.5" y="84.8" transform="rotate(-90 182.5 84.8)">XOSC_Q2</text>
<text x="190.5" y="86">220pF</text>
<text x="211.9" y="88.5">C6</text>
<text x="27.9" y="95.4">C22</text>
<text x="45.3" y="94.8">IC2</text>
<text x="60.6" y="95.4">2.2uH</text>
<text x="62.3" y="92.8">L5</text>
<text x="69.9" y="92.8">C21</text>
<text x="77.5" y="92.8">C20</text>
<text x="212.4" y="93.6">220pF</text>
<text x="27.9" y="99.4">4.7uF</text>
<text x="39.9" y="97.4">TLV62568DBVR</text>
<text x="40.1" y="101.2">VIN</text>
<text x="51" y="101.2">SW</text>
<text x="69.9" y="96.8">10uF</text>
<text x="77.5" y="96.8">10uF</text>
<text x="81.3" y="100.5">R6</text>
<text x="88.9" y="100.5">C19</text>
<text x="177.8" y="97.4">C15</text>
<text x="40.1" y="106.3">EN</text>
<text x="47.9" y="107.2" transform="rotate(-90 47.9 107.2)">GND</text>
<text x="51.3" y="106.3">FB</text>
<text x="81.3" y="103.2">442k</text>
<text x="88.9" y="104.5">6.8pF</text>
<text x="177.8" y="102.5">10nF</text>
<text x="81.3" y="109.4">R7</text>
<text x="81.3" y="112.1">97.6k</text>
<text x="169.7" y="113.9">X'TAL_1 X'TAL_2</text>
<text x="176.5" y="110.1">Y1</text>
<text x="169.7" y="116.4">NC_2</text>
<text x="179.7" y="116.4">NC_1</text>
<text x="161.3" y="120.2">C2</text>
<text x="161.3" y="125.3">27pF</text>
<text x="168.8" y="121.5">NX3225GA-26MHZ</text>
<text x="195.6" y="120.2">C3</text>
<text x="195.6" y="125.3">27pF</text>
<text x="18.9" y="134.2">+3V3</text>
<text x="85" y="134.2">+3V3</text>
<text x="30.5" y="139.3">C17</text>
<text x="39.4" y="139.3">C16</text>
<text x="50.1" y="140.6">ESP32-C3-WROOM-02-N4</text>
<text x="61.9" y="138">IC1</text>
<text x="88.9" y="141.8">10k</text>
<text x="30.5" y="144.4">10uF</text>
<text x="39.4" y="144.4">100nF</text>
<text x="50.3" y="145.6">3V3</text>
<text x="50.3" y="148.2">EN</text>
<text x="64.9" y="148.2">GPIO2/MISO</text>
<text x="73.4" y="145.6">IO3</text>
<text x="88.9" y="144.4">R8</text>
<text x="22.8" y="150.7">R2</text>
<text x="26.1" y="150.7">10k</text>
<text x="31.8" y="155.8">1uF</text>
<text x="31.8" y="150.7">C18</text>
<text x="50.3" y="150.7">GPIO4/GDO0</text>
<text x="50.3" y="153.3">GPIO5/GDO2</text>
<text x="50.3" y="155.8">GPIO6/SCLK</text>
<text x="63.9" y="150.7">GPIO1/XTALN</text>
<text x="63.9" y="153.3">GPIO0/XTALP</text>
<text x="70.5" y="155.8">GND_1</text>
<text x="50.3" y="160.9">IO8</text>
<text x="50.3" y="158.3">GPIO7/MOSI</text>
<text x="70.5" y="158.3">GND_2</text>
<text x="70.5" y="160.9">GND_3</text>
<text x="22.8" y="163.4">R3</text>
<text x="26.1" y="163.4">10k</text>
<text x="50.3" y="163.4">IO9</text>
<text x="50.3" y="166">GPIO10/CSN</text>
<text x="70.5" y="163.4">GND_4</text>
<text x="70.5" y="166">GND_5</text>
<text x="50.3" y="171">GPIO20/U0RXD</text>
<text x="50.3" y="173.6">GPIO21/U0TXD</text>
<text x="70.5" y="168.5">GND_6</text>
<text x="70.5" y="171">GND_7</text>
<text x="70.5" y="173.6">GND_8</text>
<text x="50.3" y="176.1">GPIO18/USB_DN</text>
<text x="50.3" y="178.7">GPIO19/USB_DP</text>
<text x="69.2" y="178.7">GND_10</text>
<text x="70.5" y="176.1">GND_9</text>
</g>
<g font-size="1.8" fill="#a90000">
<text x="161" y="53.4" transform="rotate(-90 161 53.4)">20</text>
<text x="166.1" y="53.4" transform="rotate(-90 166.1 53.4)">19</text>
<text x="171.2" y="53.4" transform="rotate(-90 171.2 53.4)">18</text>
<text x="176.3" y="53.4" transform="rotate(-90 176.3 53.4)">17</text>
<text x="181.4" y="53.4" transform="rotate(-90 181.4 53.4)">16</text>
<text x="146" y="59.4">21</text>
<text x="146.6" y="63.2">1</text>
<text x="191.7" y="63.2">15</text>
<text x="146.6" y="67.1">2</text>
<text x="146.6" y="70.9">3</text>
<text x="191.7" y="70.9">13</text>
<text x="191.7" y="67.1">14</text>
<text x="146.6" y="74.7">4</text>
<text x="191.7" y="74.7">12</text>
<text x="146.6" y="78.5">5</text>
<text x="191.7" y="78.5">11</text>
<text x="161" y="89.6" transform="rotate(-90 161 89.6)">6</text>
<text x="166.1" y="89.6" transform="rotate(-90 166.1 89.6)">7</text>
<text x="171.2" y="89.6" transform="rotate(-90 171.2 89.6)">8</text>
<text x="176.3" y="89.6" transform="rotate(-90 176.3 89.6)">9</text>
<text x="181.4" y="90.2" transform="rotate(-90 181.4 90.2)">10</text>
<text x="36.1" y="100.1">4</text>
<text x="56.4" y="100.1">3</text>
<text x="36.1" y="105.2">1</text>
<text x="56.4" y="105.2">5</text>
<text x="46.7" y="111.2" transform="rotate(-90 46.7 111.2)">2</text>
<text x="165.7" y="112.8">1</text>
<text x="187.3" y="112.8">3</text>
<text x="165.7" y="115.3">4</text>
<text x="187.3" y="115.3">2</text>
<text x="46.3" y="144.5">1</text>
<text x="46.3" y="147.1">2</text>
<text x="46.3" y="149.6">3</text>
<text x="78.7" y="144.5">15</text>
<text x="78.7" y="147.1">16</text>
<text x="78.7" y="149.6">17</text>
<text x="46.3" y="152.1">4</text>
<text x="46.3" y="154.7">5</text>
<text x="78.7" y="152.1">18</text>
<text x="79.3" y="154.7">9</text>
<text x="46.3" y="159.8">7</text>
<text x="46.3" y="157.2">6</text>
<text x="78.7" y="157.2">19</text>
<text x="78.7" y="159.8">20</text>
<text x="45.7" y="164.8">10</text>
<text x="46.3" y="162.3">8</text>
<text x="78.7" y="162.3">21</text>
<text x="78.7" y="164.8">22</text>
<text x="78.7" y="167.4">23</text>
<text x="45.7" y="169.9">11</text>
<text x="45.7" y="172.5">12</text>
<text x="78.7" y="169.9">24</text>
<text x="78.7" y="172.5">25</text>
<text x="45.7" y="175">13</text>
<text x="45.7" y="177.5">14</text>
<text x="78.7" y="175">26</text>
<text x="78.7" y="177.5">27</text>
</g>
<g font-size="1.8" fill="#0000c2">
<text x="21.6" y="118.4">3.3</text>
<text x="25.8" y="118.4">V =</text>
<text x="30.8" y="118.4">0.6</text>
<text x="35" y="118.4">*</text>
<text x="37.1" y="118.4">(1</text>
<text x="40.3" y="118.4">+</text>
<text x="43.1" y="118.4">R1/R2)</text>
<text x="51.4" y="118.4">V þÿ&quot;H</text>
<text x="56.4" y="118.4">0.6</text>
<text x="60.6" y="118.4">*</text>
<text x="66" y="118.4">+</text>
<text x="68.7" y="118.4">442/97.6)</text>
<text x="21.6" y="120.4">Using</text>
<text x="28" y="120.4">R1=442kOhm</text>
<text x="42.1" y="120.4">&amp;</text>
<text x="44.8" y="120.4">R2=97.6kOhm</text>
<text x="87.6" y="150.6">External</text>
<text x="87.6" y="152.6">be</text>
<text x="87.6" y="154.7">will</text>
<text x="91" y="152.6">omitted</text>
<text x="92.1" y="154.7">not</text>
<text x="96.3" y="154.7">be</text>
<text x="96.5" y="150.6">crystal</text>
<text x="99.3" y="152.6">as</text>
<text x="99.7" y="154.7">in</text>
<text x="102.6" y="154.7">use</text>
<text x="102.7" y="152.6">BLE</text>
<text x="104.1" y="150.6">can</text>
<text x="45.7" y="184.1">Strapping</text>
<text x="56" y="184.1">Pins</text>
<text x="61.2" y="184.1">(reset</text>
<text x="67.9" y="184.1">condition):</text>
<text x="48.5" y="186.2">GPIO 2</text>
<text x="48.5" y="188.2">GPIO 8</text>
<text x="48.5" y="190.2">GPIO 9</text>
<text x="56.5" y="186.2">MUST have</text>
<text x="56.5" y="188.2">MUST have</text>
<text x="56.5" y="190.2">internal</text>
<text x="65" y="190.2">weak</text>
<text x="68.1" y="186.2">an</text>
<text x="68.1" y="188.2">an</text>
<text x="70.7" y="190.2">PULL-UP</text>
<text x="71.6" y="186.2">external</text>
<text x="71.6" y="188.2">external</text>
<text x="80.5" y="186.2">PULL-UP</text>
<text x="80.5" y="188.2">PULL-UP</text>
</g>
<g font-size="1.4" fill="#a90000">
<text x="37.8" y="32.9" transform="rotate(-90 37.8 32.9)">B4_A9</text>
<text x="42.9" y="32.9" transform="rotate(-90 42.9 32.9)">A4_B9</text>
<text x="26.8" y="41.7">S1</text>
<text x="52.2" y="39.1">B5</text>
<text x="52.3" y="36.6">A5</text>
<text x="52.3" y="41.7">A6</text>
<text x="26.8" y="44.2">S2</text>
<text x="26.8" y="46.7">S3</text>
<text x="52.2" y="44.2">B6</text>
<text x="52.3" y="46.7">A7</text>
<text x="26.8" y="49.3">S4</text>
<text x="52.2" y="49.3">B7</text>
<text x="52.3" y="51.8">A8</text>
<text x="52.2" y="54.4">B8</text>
<text x="262.3" y="55.1">5</text>
<text x="37.8" y="63.9" transform="rotate(-90 37.8 63.9)">A1_B12</text>
<text x="42.9" y="63.9" transform="rotate(-90 42.9 63.9)">B1_A12</text>
<text x="262.3" y="65.2">3</text>
<text x="262.3" y="60.1">4</text>
<text x="262.3" y="70.3">2</text>
<text x="262.3" y="75.4">1</text>
</g>
<g font-size="1.4" fill="#006464">
<text x="38.8" y="38.2" transform="rotate(-90 38.8 38.2)">VBUS</text>
<text x="43.9" y="38.2" transform="rotate(-90 43.9 38.2)">VBUS</text>
<text x="46.5" y="37.6">CC1</text>
<text x="46.5" y="40.1">CC2</text>
<text x="31.5" y="42.6">SHELL_GND</text>
<text x="31.5" y="45.2">SHELL_GND</text>
<text x="31.5" y="47.7">SHELL_GND</text>
<text x="46.5" y="47.7">DN1</text>
<text x="46.5" y="42.6">DP1</text>
<text x="46.5" y="45.2">DP2</text>
<text x="31.5" y="50.3">SHELL_GND</text>
<text x="45.5" y="52.8">SBU1</text>
<text x="46.5" y="50.3">DN2</text>
<text x="260.4" y="53.1">MNT_4</text>
<text x="38.8" y="57.4" transform="rotate(-90 38.8 57.4)">GND</text>
<text x="43.9" y="57.4" transform="rotate(-90 43.9 57.4)">GND</text>
<text x="45.5" y="55.3">SBU2</text>
<text x="260.4" y="58.2">MNT_3</text>
<text x="260.4" y="63.2">MNT_2</text>
<text x="260.4" y="68.3">MNT_1</text>
<text x="262.3" y="73.4">1</text>
</g>
</svg>
